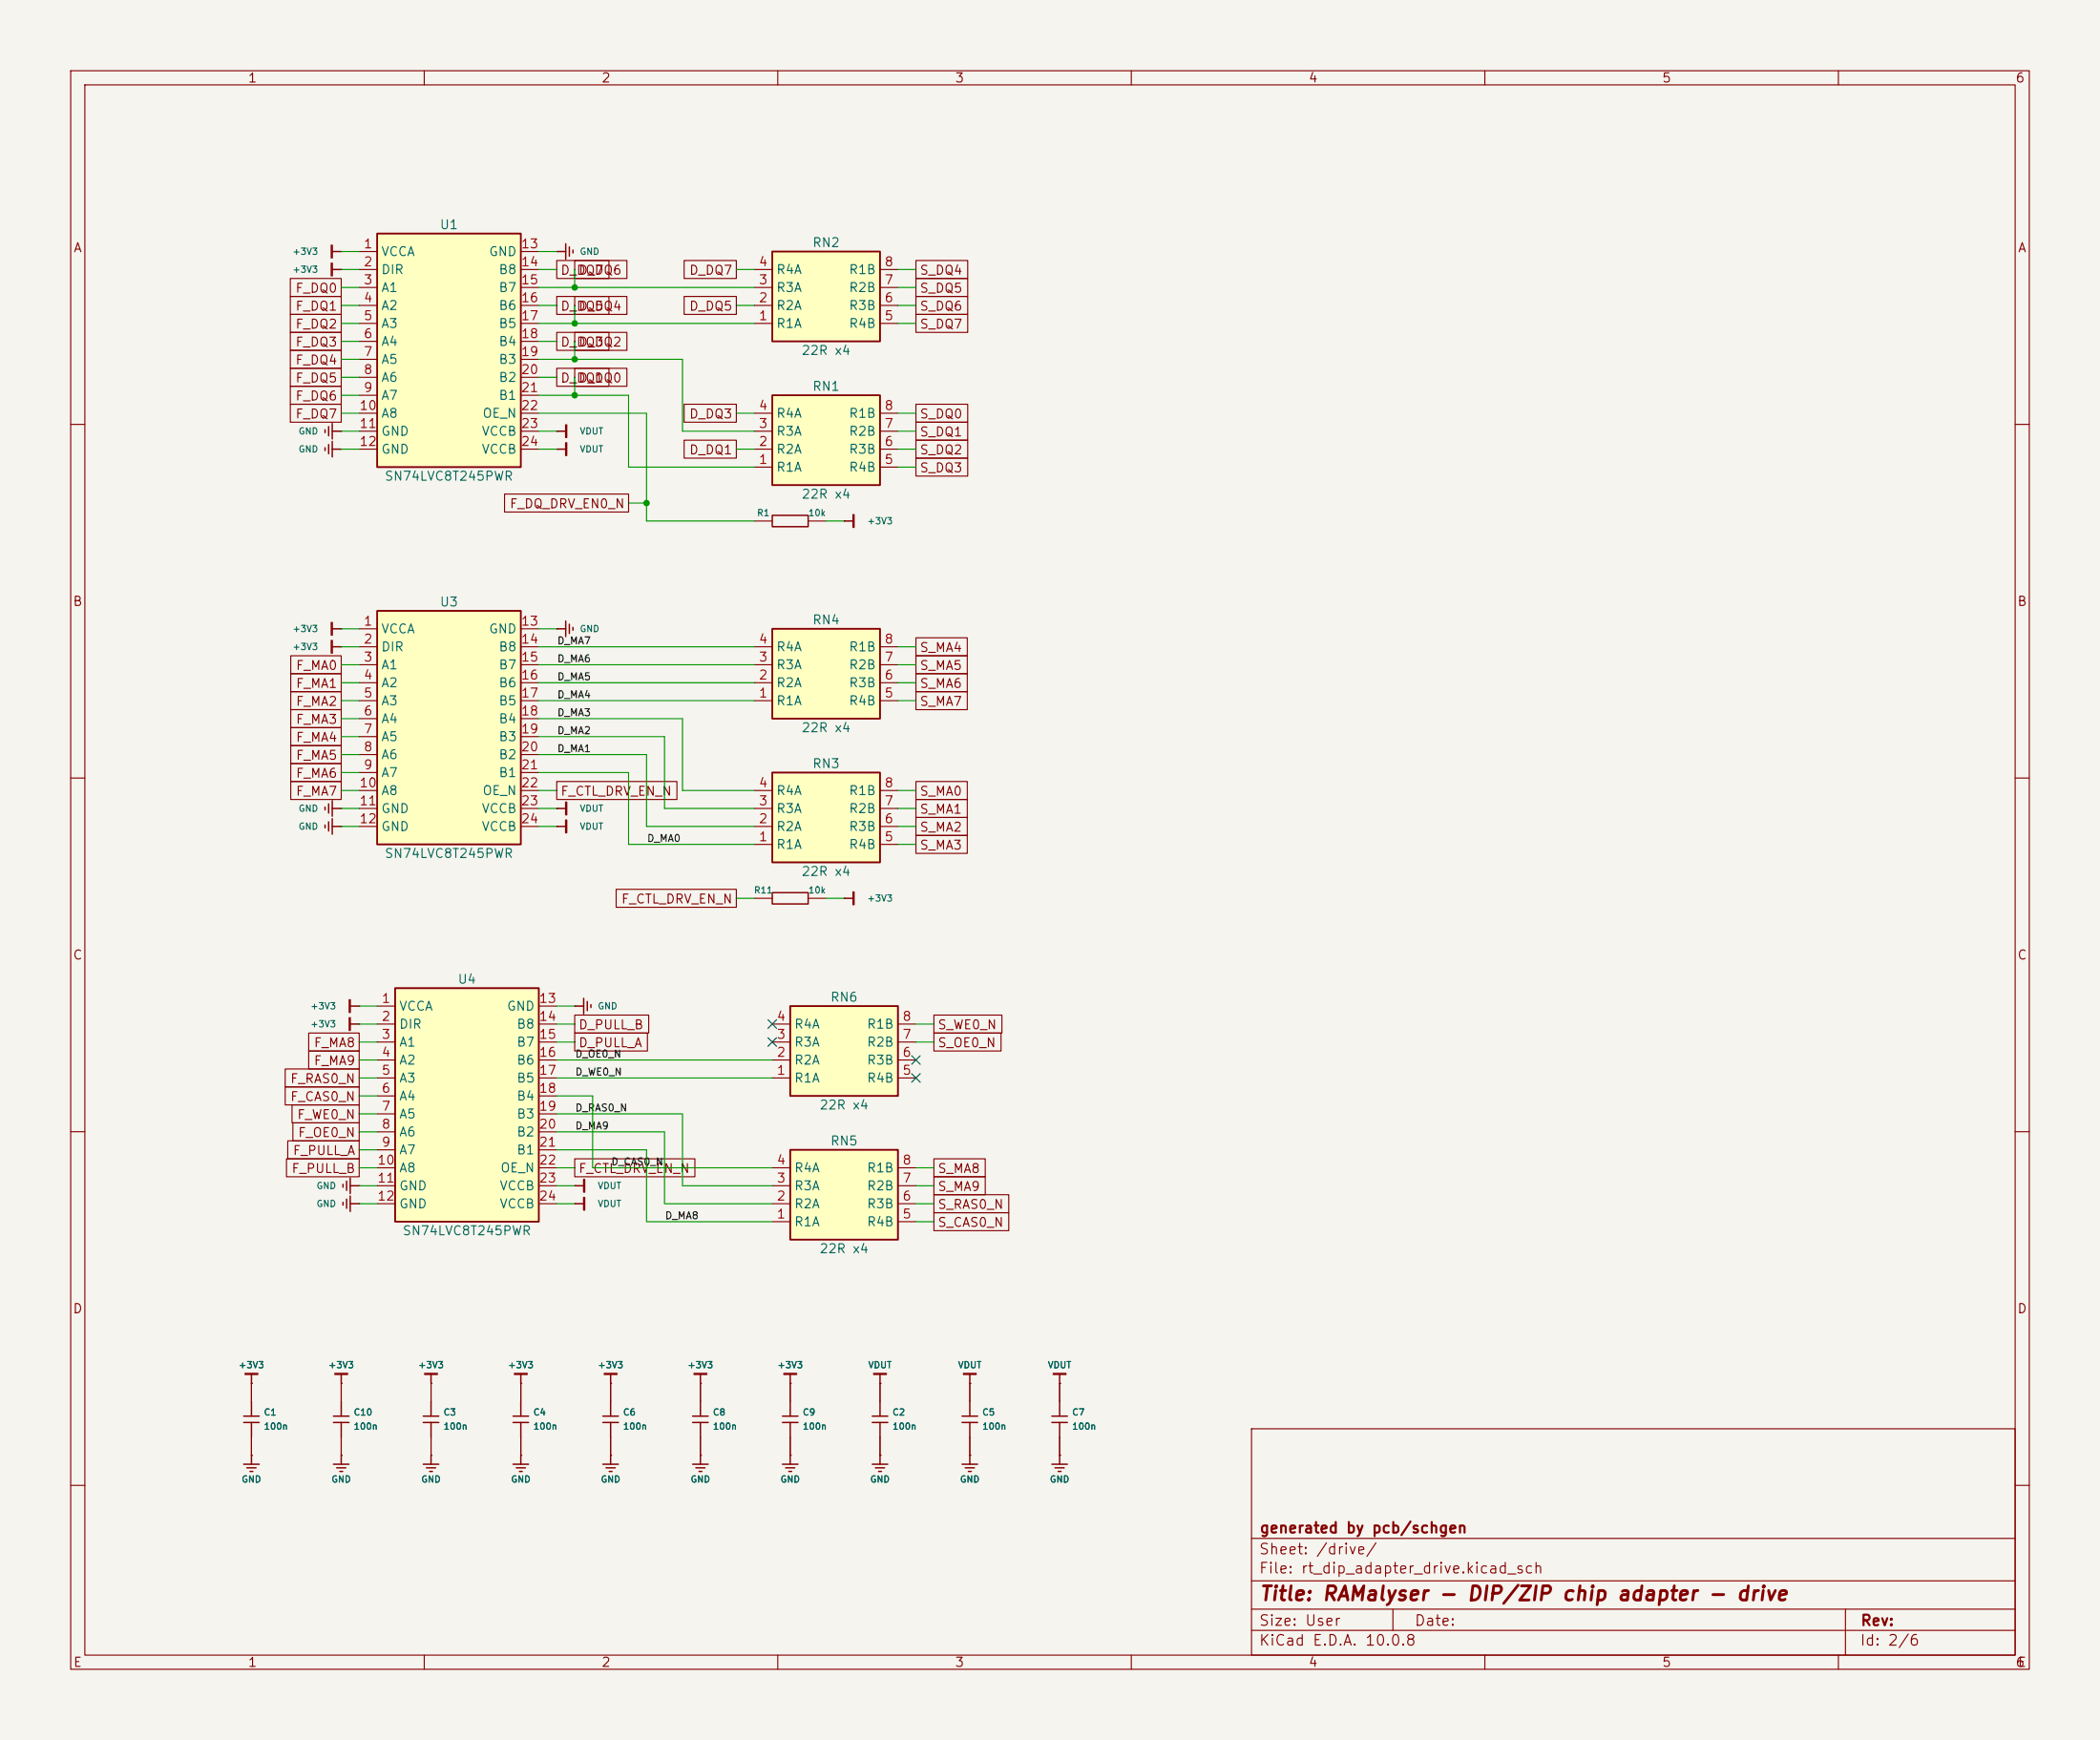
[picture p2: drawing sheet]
<svg xmlns="http://www.w3.org/2000/svg" width="297mm" height="246mm" viewBox="0 0 297 246" stroke-linecap="round" stroke-linejoin="round" font-family="sans-serif">
<path d="M0 0h297v246h-297z" fill="#f5f4ef" stroke="#f5f4ef" stroke-width=".14"/>
<g fill="none" stroke="#840000" stroke-width=".15">
<path d="M10 10h277v226h-277zM12 12h273v222h-273zM60 10v2M110 10v2M160 10v2M210 10v2M260 10v2M10 60h2M48.3 63.5h.1M78.7 61h.1M285 60h2M78.7 88.9h.1"/>
<path d="M10 110h2M285 110h2M50.8 142.2h.1M10 160h2M285 160h2M35.6 195.6h.1M35.6 195.6v2.5M48.3 195.6v2.5M61 195.6h.1M61 195.6v2.5M73.7 195.6h.1M73.7 195.6v2.5"/>
<path d="M137.2 195.6h.1M137.2 195.6v2.5M149.9 195.6h.1M149.9 195.6v2.5M10 210h2M35.6 205.7h.1M35.6 203.2v2.5M48.3 205.7h.1M48.3 203.2v2.5M61 205.7h.1M61 203.2v2.5M73.7 205.7h.1"/>
<path d="M73.7 203.2v2.5M137.2 205.7h.1M137.2 203.2v2.5M149.9 205.7h.1M149.9 203.2v2.5M177 202h108v32h-108zM177 217.5h108M285 210h2M60 234v2M110 234v2M160 234v2M177 230.5h108"/>
<path d="M177 227.5h108M177 223.5h108M197 227.5v3M210 234v2M260 234v2M261 227.5v6.5"/>
</g>
<g fill="none" stroke="#840000" stroke-width=".2">
<path d="M46 63.3v.4M46.5 62.9v1.3M47 62.4v2.2M47 63.5h1.3M78.7 61h1.3M80 60.1v1.8M80.1 60.1v1.8M78.7 88.9h1.3M80 87.8v2.2M80.5 88.3v1.3M81 88.7v.4M49.4 141.3v1.8"/>
<path d="M49.5 141.3v1.8M49.5 142.2h1.3M34.7 194.2h1.8M34.7 194.3h1.8M35.6 194.3v1.3M35.6 198.1v2.1M48.3 198.1v2.1M60.1 194.2h1.8M60.1 194.3h1.8M61 194.3v1.3M61 198.1v2.1M72.8 194.2h1.8"/>
<path d="M72.8 194.3h1.8M73.7 194.3v1.3M73.7 198.1v2.1M136.3 194.2h1.8M136.3 194.3h1.8M137.2 194.3v1.3M137.2 198.1v2.1M149 194.2h1.8M149 194.3h1.8M149.9 194.3v1.3M149.9 198.1v2.1M34.5 200.2h2.2"/>
<path d="M34.5 201.1h2.2M34.5 207h2.2M34.9 207.5h1.3M35.4 208h.4M35.6 201.1v2.1M35.6 205.7v1.3M47.2 200.2h2.2M47.2 201.1h2.2M47.2 207h2.2M47.6 207.5h1.3M48.1 208h.4M48.3 201.1v2.1"/>
<path d="M48.3 205.7v1.3M59.9 200.2h2.2M59.9 201.1h2.2M59.9 207h2.2M60.3 207.5h1.3M60.8 208h.4M61 201.1v2.1M61 205.7v1.3M72.6 200.2h2.2M72.6 201.1h2.2M72.6 207h2.2M73 207.5h1.3"/>
<path d="M73.5 208h.4M73.7 201.1v2.1M73.7 205.7v1.3M136.1 200.2h2.2M136.1 201.1h2.2M136.1 207h2.2M136.5 207.5h1.3M137 208h.4M137.2 201.1v2.1M137.2 205.7v1.3M148.8 200.2h2.2M148.8 201.1h2.2"/>
<path d="M148.8 207h2.2M149.2 207.5h1.3M149.7 208h.4M149.9 201.1v2.1M149.9 205.7v1.3"/>
</g>
<path d="M53.3 86.4h20.4v33h-20.4z" fill="#ffffc2"/>
<path d="M53.3 86.4h20.4v33h-20.4z" fill="none" stroke="#840000" stroke-width=".25"/>
<g fill="none" stroke="#840000" stroke-width=".15">
<path d="M48.3 91.4h.1M48.3 88.9h.1M50.8 88.9h2.5M50.8 91.4h2.5M50.8 94h2.5M50.8 96.5h2.5M50.8 99.1h2.5M73.7 88.9h2.5M73.7 91.4h2.5M73.7 94h2.5M73.7 96.5h2.5M73.7 99.1h2.5"/>
<path d="M50.8 101.6h2.5M50.8 104.1h2.5M50.8 106.7h2.5M50.8 109.2h2.5M50.8 111.8h2.5M50.8 114.3h2.5M50.8 116.8h2.5M73.7 101.6h2.5M73.7 104.1h2.5M73.7 106.7h2.5M73.7 109.2h2.5M73.7 111.8h2.5"/>
<path d="M73.7 114.3h2.5M73.7 116.8h2.5M78.7 116.8h.1M78.7 114.3h.1"/>
</g>
<path d="M46.9 88v1.8M46.9 90.5v1.8M47 88v1.8M47 90.5v1.8M47 91.4h1.3M47 88.9h1.3M78.7 116.8h1.3M78.7 114.3h1.3M80 113.4v1.8M80 115.9v1.8M80.1 113.4v1.8M80.1 115.9v1.8" fill="none" stroke="#840000" stroke-width=".2"/>
<path d="M109.2 109.2h15.3v12.7h-15.3z" fill="#ffffc2"/>
<path d="M109.2 109.2h15.3v12.7h-15.3z" fill="none" stroke="#840000" stroke-width=".25"/>
<path d="M78.7 35.6h.1M106.7 119.4h2.5M106.7 116.8h2.5M106.7 114.3h2.5M106.7 111.8h2.5M124.5 119.4h2.5M124.5 116.8h2.5M124.5 114.3h2.5M124.5 111.8h2.5" fill="none" stroke="#840000" stroke-width=".15"/>
<path d="M78.7 35.6h1.3M80 34.5v2.2M80.5 34.9v1.3M81 35.4v.4" fill="none" stroke="#840000" stroke-width=".2"/>
<path d="M53.3 33h20.4v33h-20.4z" fill="#ffffc2"/>
<path d="M53.3 33h20.4v33h-20.4z" fill="none" stroke="#840000" stroke-width=".25"/>
<g fill="none" stroke="#840000" stroke-width=".15">
<path d="M50.8 35.6h2.5M50.8 38.1h2.5M73.7 35.6h2.5M73.7 38.1h2.5M50.8 40.6h2.5M50.8 43.2h2.5M50.8 45.7h2.5M50.8 48.3h2.5M50.8 50.8h2.5M50.8 53.3h2.5M50.8 55.9h2.5M50.8 58.4h2.5"/>
<path d="M73.7 40.6h2.5M73.7 43.2h2.5M73.7 45.7h2.5M73.7 48.3h2.5M73.7 50.8h2.5M73.7 53.3h2.5M73.7 55.9h2.5M73.7 58.4h2.5M50.8 61h2.5M50.8 63.5h2.5M73.7 61h2.5M73.7 63.5h2.5"/>
<path d="M78.7 63.5h.1M48.3 114.3h.1M48.3 116.8h.1M81.3 142.2h.1"/>
</g>
<g fill="none" stroke="#840000" stroke-width=".2">
<path d="M78.7 63.5h1.3M80 62.6v1.8M80.1 62.6v1.8M46 114.1v.4M46 116.6v.4M46.5 113.7v1.3M46.5 116.2v1.3M47 113.2v2.2M47 115.7v2.2M47 114.3h1.3M47 116.8h1.3M81.3 142.2h1.2"/>
<path d="M82.5 141.1v2.2M83.1 141.6v1.3M83.6 142v.4"/>
</g>
<path d="M109.2 88.9h15.3v12.7h-15.3z" fill="#ffffc2"/>
<path d="M109.2 88.9h15.3v12.7h-15.3z" fill="none" stroke="#840000" stroke-width=".25"/>
<path d="M106.7 99.1h2.5M106.7 96.5h2.5M106.7 94h2.5M106.7 91.4h2.5M124.5 99.1h2.5M124.5 96.5h2.5M124.5 94h2.5M124.5 91.4h2.5M50.8 170.2h.1M50.8 167.6h.1" fill="none" stroke="#840000" stroke-width=".15"/>
<path d="M48.5 167.4v.4M48.5 170v.4M49 167v1.3M49 169.5v1.3M49.5 166.5v2.2M49.5 169.1v2.2M49.5 170.2h1.3M49.5 167.6h1.3" fill="none" stroke="#840000" stroke-width=".2"/>
<path d="M55.9 139.7h20.3v33h-20.3z" fill="#ffffc2"/>
<path d="M55.9 139.7h20.3v33h-20.3z" fill="none" stroke="#840000" stroke-width=".25"/>
<g fill="none" stroke="#840000" stroke-width=".15">
<path d="M48.3 61h.1M106.7 127h2.5M114.3 127h2.5M50.8 144.8h.1M53.3 142.2h2.6M53.3 144.8h2.6M53.3 147.3h2.6M53.3 149.9h2.6M53.3 152.4h2.6M53.3 154.9h2.6M53.3 157.5h2.6M76.2 142.2h2.5"/>
<path d="M76.2 144.8h2.5M76.2 147.3h2.5M76.2 149.9h2.5M76.2 152.4h2.5M76.2 154.9h2.5M76.2 157.5h2.5M53.3 160h2.6M53.3 162.6h2.6M53.3 165.1h2.6M53.3 167.6h2.6M53.3 170.2h2.6M76.2 160h2.5"/>
<path d="M76.2 162.6h2.5M76.2 165.1h2.5M76.2 167.6h2.5M76.2 170.2h2.5M81.3 167.6h.1M81.3 170.2h.1"/>
</g>
<g fill="none" stroke="#840000" stroke-width=".2">
<path d="M47 59.9v2.2M46 60.8v.4M46.5 60.3v1.3M47 61h1.3M109.2 126.2h5.1v1.6h-5.1zM49.4 143.9v1.8M49.5 143.9v1.8M49.5 144.8h1.3M81.3 167.6h1.2M81.3 170.2h1.2M82.5 166.7v1.8M82.5 169.3v1.8"/>
<path d="M82.7 166.7v1.8M82.7 169.3v1.8"/>
</g>
<path d="M111.8 162.6h15.2v12.7h-15.2z" fill="#ffffc2"/>
<path d="M111.8 162.6h15.2v12.7h-15.2z" fill="none" stroke="#840000" stroke-width=".25"/>
<path d="M119.4 127h.1M109.2 172.7h2.6M109.2 170.2h2.6M109.2 167.6h2.6M109.2 165.1h2.6M127 172.7h2.5M127 170.2h2.5M127 167.6h2.5M127 165.1h2.5" fill="none" stroke="#840000" stroke-width=".15"/>
<path d="M119.4 127h1.2M120.6 126.1v1.8M120.8 126.1v1.8" fill="none" stroke="#840000" stroke-width=".2"/>
<path d="M109.2 35.6h15.3v12.7h-15.3z" fill="#ffffc2"/>
<path d="M109.2 35.6h15.3v12.7h-15.3z" fill="none" stroke="#840000" stroke-width=".25"/>
<path d="M106.7 38.1h2.5M124.5 38.1h2.5M106.7 45.7h2.5M106.7 43.2h2.5M106.7 40.6h2.5M124.5 45.7h2.5M124.5 43.2h2.5M124.5 40.6h2.5M106.7 73.7h2.5M114.3 73.7h2.5" fill="none" stroke="#840000" stroke-width=".15"/>
<path d="M109.2 72.9h5.1v1.6h-5.1z" fill="none" stroke="#840000" stroke-width=".2"/>
<path d="M109.2 55.9h15.3v12.7h-15.3z" fill="#ffffc2"/>
<path d="M109.2 55.9h15.3v12.7h-15.3z" fill="none" stroke="#840000" stroke-width=".25"/>
<path d="M106.7 58.4h2.5M124.5 58.4h2.5M106.7 66h2.5M106.7 63.5h2.5M106.7 61h2.5M119.4 73.7h.1M124.5 66h2.5M124.5 63.5h2.5M124.5 61h2.5" fill="none" stroke="#840000" stroke-width=".15"/>
<path d="M119.4 73.7h1.2M120.6 72.8v1.8M120.8 72.8v1.8" fill="none" stroke="#840000" stroke-width=".2"/>
<path d="M111.8 142.2h15.2v12.7h-15.2z" fill="#ffffc2"/>
<path d="M111.8 142.2h15.2v12.7h-15.2z" fill="none" stroke="#840000" stroke-width=".25"/>
<g fill="none" stroke="#840000" stroke-width=".15">
<path d="M41.1 39.4h7.2v2.5h-7.2zM48.3 35.6h.1M48.3 38.1h.1M78.7 36.8h7.4v2.6h-7.4zM81.3 36.8h7.4v2.6h-7.4zM96.8 36.8h7.3v2.6h-7.3zM129.5 39.4h7.4v2.5h-7.4zM129.5 36.8h7.4v2.6h-7.4zM41.1 57.2h7.2v2.5h-7.2zM41.1 54.6h7.2v2.6h-7.2zM41.1 44.5h7.2v2.5h-7.2zM41.1 52.1h7.2v2.5h-7.2z"/>
<path d="M41.1 49.5h7.2v2.6h-7.2zM41.1 47h7.2v2.5h-7.2zM41.1 41.9h7.2v2.6h-7.2zM78.7 47h7.4v2.5h-7.4zM78.7 41.9h7.4v2.6h-7.4zM78.7 52.1h7.4v2.5h-7.4zM81.3 47h7.4v2.5h-7.4zM81.3 41.9h7.4v2.6h-7.4zM81.3 52.1h7.4v2.5h-7.4zM96.8 41.9h7.3v2.6h-7.3zM96.8 57.2h7.3v2.5h-7.3zM129.5 41.9h7.4v2.6h-7.4z"/>
<path d="M129.5 44.5h7.4v2.5h-7.4zM129.5 57.2h7.4v2.5h-7.4zM129.5 59.7h7.4v2.5h-7.4zM71.4 69.9h17.5v2.5h-17.5zM96.8 62.2h7.3v2.6h-7.3zM129.5 62.2h7.4v2.6h-7.4zM129.5 64.8h7.4v2.5h-7.4zM41.1 95.3h7.2v2.5h-7.2zM41.1 92.7h7.2v2.6h-7.2zM41.1 97.8h7.2v2.5h-7.2zM129.5 95.3h7.3v2.5h-7.3zM129.5 90.2h7.3v2.5h-7.3z"/>
<path d="M129.5 92.7h7.3v2.6h-7.3zM129.5 97.8h7.3v2.5h-7.3zM41.1 102.9h7.2v2.5h-7.2zM41.1 105.4h7.2v2.6h-7.2zM41.1 110.5h7.2v2.5h-7.2zM41.1 108h7.2v2.5h-7.2zM41.1 100.3h7.2v2.6h-7.2zM78.7 110.5h17v2.5h-17zM129.5 118.1h7.3v2.6h-7.3zM129.5 115.6h7.3v2.5h-7.3zM129.5 113h7.3v2.6h-7.3zM129.5 110.5h7.3v2.5h-7.3z"/>
<path d="M87.1 125.7h17v2.6h-17zM40.3 153.7h10.5v2.5h-10.5zM40.3 151.1h10.5v2.6h-10.5zM41.3 156.2h9.5v2.6h-9.5zM41.4 158.8h9.4v2.5h-9.4zM43.7 146.1h7.1v2.5h-7.1zM43.7 148.6h7.1v2.5h-7.1zM81.3 143.5h10.4v2.6h-10.4zM81.3 146.1h10.3v2.5h-10.3zM109.2 152.4h2.6M109.2 149.9h2.6M109.2 147.3h2.6"/>
<path d="M109.2 144.8h2.6M127 152.4h2.5M127 149.9h2.5M127 147.3h2.5M127 144.8h2.5M132.1 143.5h9.6v2.6h-9.6zM132.1 146.1h9.5v2.5h-9.5zM40.5 163.8h10.3v2.6h-10.3zM40.7 161.3h10.1v2.5h-10.1zM81.3 163.8h17v2.6h-17zM132.1 168.9h10.6v2.6h-10.6zM132.1 166.4h7.2v2.5h-7.2z"/>
<path d="M132.1 171.5h10.6v2.5h-10.6zM132.1 163.8h7.2v2.6h-7.2zM35.6 195.6h.1M35.6 195.6v2.5M48.3 195.6h.1M48.3 195.6v2.5M61 195.6h.1M61 195.6v2.5M73.7 195.6h.1M73.7 195.6v2.5M86.4 195.6h.1M86.4 195.6v2.5"/>
<path d="M99.1 195.6h.1M99.1 195.6v2.5M111.8 195.6h.1M111.8 195.6v2.5M124.5 195.6h.1M124.5 195.6v2.5M137.2 195.6h.1M137.2 195.6v2.5M149.9 195.6h.1M149.9 195.6v2.5M35.6 205.7h.1M35.6 203.2v2.5"/>
<path d="M48.3 205.7h.1M48.3 203.2v2.5M61 205.7h.1M61 203.2v2.5M73.7 205.7h.1M73.7 203.2v2.5M86.4 205.7h.1M86.4 203.2v2.5M99.1 205.7h.1M99.1 203.2v2.5M111.8 205.7h.1M111.8 203.2v2.5"/>
<path d="M124.5 205.7h.1M124.5 203.2v2.5M137.2 205.7h.1M137.2 203.2v2.5M149.9 205.7h.1M149.9 203.2v2.5"/>
</g>
<g fill="none" stroke="#840000" stroke-width=".2">
<path d="M46.9 34.7v1.8M46.9 37.2v1.8M47 34.7v1.8M47 37.2v1.8M47 35.6h1.3M47 38.1h1.3M47.4 194.2h1.8M47.4 194.3h1.8M48.3 194.3v1.3M85.5 194.2h1.8M85.5 194.3h1.8M86.4 194.3v1.3"/>
<path d="M86.4 198.1v2.1M98.2 194.2h1.8M98.2 194.3h1.8M99.1 194.3v1.3M99.1 198.1v2.1M110.9 194.2h1.8M110.9 194.3h1.8M111.8 194.3v1.3M111.8 198.1v2.1M123.6 194.2h1.8M123.6 194.3h1.8M124.5 194.3v1.3"/>
<path d="M124.5 198.1v2.1M85.3 200.2h2.2M85.3 201.1h2.2M85.3 207h2.2M85.7 207.5h1.3M86.2 208h.4M86.4 201.1v2.1M86.4 205.7v1.3M98 200.2h2.2M98 201.1h2.2M98 207h2.2M98.4 207.5h1.3"/>
<path d="M98.9 208h.4M99.1 201.1v2.1M99.1 205.7v1.3M110.7 200.2h2.2M110.7 201.1h2.2M110.7 207h2.2M111.1 207.5h1.3M111.6 208h.4M111.8 201.1v2.1M111.8 205.7v1.3M123.4 200.2h2.2M123.4 201.1h2.2"/>
<path d="M123.4 207h2.2M123.8 207.5h1.3M124.3 208h.4M124.5 201.1v2.1M124.5 205.7v1.3"/>
</g>
<g fill="none" stroke="#009600" stroke-width=".15">
<path d="M48.3 35.6h2.5M48.3 38.1h2.5M76.2 35.6h2.5M76.2 38.1h2.5M81.3 38.1v2.5M104.1 38.1h2.6M127 38.1h2.5M48.3 55.9h2.5M48.3 48.3h2.5M48.3 58.4h2.5M48.3 40.6h2.5M48.3 43.2h2.5"/>
<path d="M48.3 45.7h2.5M48.3 50.8h2.5M48.3 53.3h2.5M76.2 55.9h12.7v10.1h17.8M76.2 50.8h20.3v10.2h10.2M76.2 58.4h15.2v15.3h15.3M76.2 48.3h2.5M76.2 40.6h30.5M76.2 43.2h2.5M76.2 45.7h30.5M76.2 53.3h2.5M81.3 43.2v2.5"/>
<path d="M81.3 48.3v2.5M81.3 53.3v2.6M104.1 58.4h2.6M104.1 43.2h2.6M127 58.4h2.5M127 40.6h2.5M127 43.2h2.5M127 45.7h2.5M48.3 63.5h2.5M48.3 61h2.5M76.2 63.5h2.5M76.2 61h2.5"/>
<path d="M88.9 71.1h2.5M104.1 63.5h2.6M116.8 73.7h2.6M127 63.5h2.5M127 66h2.5M127 61h2.5M48.3 99.1h2.5M48.3 88.9h2.5M48.3 91.4h2.5M48.3 94h2.5M48.3 96.5h2.5M76.2 99.1h30.5"/>
<path d="M76.2 88.9h2.5M76.2 91.4h30.5M76.2 94h30.5M76.2 96.5h30.5M127 99.1h2.5M127 91.4h2.5M127 94h2.5M127 96.5h2.5M48.3 111.8h2.5M48.3 114.3h2.5M48.3 116.8h2.5M48.3 106.7h2.5"/>
<path d="M48.3 104.1h2.5M48.3 109.2h2.5M48.3 101.6h2.5M76.2 106.7h15.2v10.1h15.3M76.2 109.2h12.7v10.2h17.8M76.2 111.8h2.5M76.2 101.6h20.3v10.2h10.2M76.2 114.3h2.5M76.2 104.1h17.8v10.2h12.7M76.2 116.8h2.5M127 119.4h2.5M127 111.8h2.5"/>
<path d="M127 114.3h2.5M127 116.8h2.5M104.1 127h2.6M116.8 127h2.6M50.8 142.2h2.5M50.8 147.3h2.5M50.8 144.8h2.5M50.8 149.9h2.5M50.8 152.4h2.5M50.8 154.9h2.5M50.8 157.5h2.5M78.7 142.2h2.6"/>
<path d="M78.7 147.3h2.6M78.7 154.9h5.1v10.2h25.4M78.7 144.8h2.6M78.7 149.9h30.5M78.7 152.4h30.5M78.7 157.5h17.8v10.1h12.7M129.5 147.3h2.6M129.5 144.8h2.6M50.8 162.6h2.5M50.8 160h2.5M50.8 165.1h2.5M50.8 170.2h2.5"/>
<path d="M50.8 167.6h2.5M78.7 162.6h12.7v10.1h17.8M78.7 160h15.3v10.2h15.2M78.7 165.1h2.6M78.7 170.2h2.6M78.7 167.6h2.6M129.5 165.1h2.6M129.5 170.2h2.6M129.5 172.7h2.6M129.5 167.6h2.6"/>
</g>
<path d="M108.6 146.7l1.2 1.2M108.6 144.2l1.2 1.2M109.8 146.7l-1.2 1.2M109.8 144.2l-1.2 1.2M128.9 149.3l1.2 1.2M128.9 151.8l1.2 1.2M130.1 149.3l-1.2 1.2M130.1 151.8l-1.2 1.2" fill="none" stroke="#000084" stroke-width=".15"/>
<g fill="#009600">
<circle cx="81.3" cy="55.9" r=".46"/>
<circle cx="91.4" cy="71.1" r=".46"/>
<circle cx="81.3" cy="40.6" r=".46"/>
<circle cx="81.3" cy="45.7" r=".46"/>
<circle cx="81.3" cy="50.8" r=".46"/>
</g>
<text font-size="2" fill="#840000" x="178" y="226.8">Title: RAMalyser - DIP/ZIP chip adapter - drive</text>
<g font-size="1.5" fill="#840000">
<text x="178" y="220.1">Sheet: /drive/</text>
<text x="178" y="217.1">generated by pcb/schgen</text>
<text x="178" y="222.8">File: rt_dip_adapter_drive.kicad_sch</text>
<text x="178" y="233">KiCad E.D.A. 10.0.8</text>
<text x="178" y="230.2">Size: User</text>
<text x="200" y="230.2">Date:</text>
<text x="263" y="233">Id: 2/6</text>
<text x="263" y="230.2">Rev:</text>
</g>
<g font-size="1.3" fill="#840000">
<text x="35" y="12">1</text>
<text x="85" y="12">2</text>
<text x="135" y="12">3</text>
<text x="185" y="12">4</text>
<text x="235" y="12">5</text>
<text x="285" y="12">6</text>
<text x="10.3" y="36">A</text>
<text x="285.3" y="36">A</text>
<text x="41.7" y="41.7">F_DQ0</text>
<text x="79.2" y="39.2">D_DQ7</text>
<text x="81.7" y="39.2">D_DQ6</text>
<text x="97.4" y="39.2">D_DQ7</text>
<text x="130" y="41.7">S_DQ5</text>
<text x="130" y="39.2">S_DQ4</text>
<text x="41.7" y="46.8">F_DQ2</text>
<text x="41.7" y="44.2">F_DQ1</text>
<text x="79.2" y="44.2">D_DQ5</text>
<text x="81.7" y="44.2">D_DQ4</text>
<text x="97.4" y="44.2">D_DQ5</text>
<text x="130" y="44.2">S_DQ6</text>
<text x="130" y="46.8">S_DQ7</text>
<text x="41.7" y="51.9">F_DQ4</text>
<text x="41.7" y="49.3">F_DQ3</text>
<text x="79.2" y="49.3">D_DQ3</text>
<text x="81.7" y="49.3">D_DQ2</text>
<text x="41.7" y="59.5">F_DQ7</text>
<text x="41.7" y="56.9">F_DQ6</text>
<text x="41.7" y="54.4">F_DQ5</text>
<text x="79.2" y="54.4">D_DQ1</text>
<text x="81.7" y="54.4">D_DQ0</text>
<text x="97.4" y="59.5">D_DQ3</text>
<text x="130" y="59.5">S_DQ0</text>
<text x="97.4" y="64.6">D_DQ1</text>
<text x="130" y="62">S_DQ1</text>
<text x="130" y="64.6">S_DQ2</text>
<text x="130" y="67.1">S_DQ3</text>
<text x="72" y="72.2">F_DQ_DRV_EN0_N</text>
<text x="10.2" y="86">B</text>
<text x="285.2" y="86">B</text>
<text x="41.8" y="95">F_MA0</text>
<text x="130" y="92.5">S_MA4</text>
<text x="130" y="95">S_MA5</text>
<text x="41.8" y="97.6">F_MA1</text>
<text x="41.8" y="100.1">F_MA2</text>
<text x="130" y="97.6">S_MA6</text>
<text x="130" y="100.1">S_MA7</text>
<text x="41.8" y="105.2">F_MA4</text>
<text x="41.8" y="107.7">F_MA5</text>
<text x="41.8" y="102.7">F_MA3</text>
<text x="41.8" y="112.8">F_MA7</text>
<text x="41.8" y="110.3">F_MA6</text>
<text x="79.2" y="112.8">F_CTL_DRV_EN_N</text>
<text x="130" y="112.8">S_MA0</text>
<text x="130" y="117.9">S_MA2</text>
<text x="130" y="115.4">S_MA1</text>
<text x="130" y="120.4">S_MA3</text>
<text x="87.8" y="128.1">F_CTL_DRV_EN_N</text>
<text x="10.2" y="136">C</text>
<text x="285.2" y="136">C</text>
<text x="44.3" y="148.4">F_MA8</text>
<text x="81.7" y="145.8">D_PULL_B</text>
<text x="81.7" y="148.4">D_PULL_A</text>
<text x="132.5" y="145.8">S_WE0_N</text>
<text x="132.5" y="148.4">S_OE0_N</text>
<text x="41" y="156">F_CAS0_N</text>
<text x="41" y="153.5">F_RAS0_N</text>
<text x="44.3" y="150.9">F_MA9</text>
<text x="41.9" y="158.5">F_WE0_N</text>
<text x="42.1" y="161.1">F_OE0_N</text>
<text x="41.1" y="166.2">F_PULL_B</text>
<text x="41.3" y="163.6">F_PULL_A</text>
<text x="81.7" y="166.2">F_CTL_DRV_EN_N</text>
<text x="132.5" y="166.2">S_MA8</text>
<text x="132.5" y="171.2">S_RAS0_N</text>
<text x="132.5" y="168.7">S_MA9</text>
<text x="132.5" y="173.8">S_CAS0_N</text>
<text x="10.2" y="186">D</text>
<text x="285.2" y="186">D</text>
<text x="10.3" y="236">E</text>
<text x="35" y="236">1</text>
<text x="85" y="236">2</text>
<text x="135" y="236">3</text>
<text x="185" y="236">4</text>
<text x="235" y="236">5</text>
<text x="285" y="236">6</text>
<text x="285.3" y="236">E</text>
</g>
<g font-size="1.3" fill="#a90000">
<text x="51.3" y="35.4">1</text>
<text x="73.6" y="35.4">13</text>
<text x="51.3" y="38">2</text>
<text x="51.3" y="40.5">3</text>
<text x="73.6" y="38">14</text>
<text x="73.6" y="40.5">15</text>
<text x="107.2" y="40.5">3</text>
<text x="107.2" y="38">4</text>
<text x="125" y="40.5">7</text>
<text x="125" y="38">8</text>
<text x="51.3" y="43">4</text>
<text x="51.3" y="45.6">5</text>
<text x="73.6" y="43">16</text>
<text x="73.6" y="45.6">17</text>
<text x="107.2" y="45.6">1</text>
<text x="107.2" y="43">2</text>
<text x="125" y="45.6">5</text>
<text x="125" y="43">6</text>
<text x="51.3" y="48.1">6</text>
<text x="51.3" y="50.7">7</text>
<text x="51.3" y="53.2">8</text>
<text x="73.6" y="48.1">18</text>
<text x="73.6" y="50.7">19</text>
<text x="73.6" y="53.2">20</text>
<text x="50.7" y="58.3">10</text>
<text x="51.3" y="55.7">9</text>
<text x="73.6" y="55.7">21</text>
<text x="73.6" y="58.3">22</text>
<text x="107.2" y="58.3">4</text>
<text x="125" y="58.3">8</text>
<text x="50.7" y="60.8">11</text>
<text x="50.7" y="63.4">12</text>
<text x="73.6" y="60.8">23</text>
<text x="73.6" y="63.4">24</text>
<text x="107.2" y="65.9">1</text>
<text x="107.2" y="63.4">2</text>
<text x="107.2" y="60.8">3</text>
<text x="125" y="65.9">5</text>
<text x="125" y="63.4">6</text>
<text x="125" y="60.8">7</text>
<text x="51.3" y="88.8">1</text>
<text x="73.6" y="88.8">13</text>
<text x="51.3" y="91.3">2</text>
<text x="51.3" y="93.8">3</text>
<text x="73.6" y="91.3">14</text>
<text x="73.6" y="93.8">15</text>
<text x="107.2" y="93.8">3</text>
<text x="107.2" y="91.3">4</text>
<text x="125" y="93.8">7</text>
<text x="125" y="91.3">8</text>
<text x="51.3" y="96.4">4</text>
<text x="51.3" y="98.9">5</text>
<text x="51.3" y="101.5">6</text>
<text x="73.6" y="96.4">16</text>
<text x="73.6" y="98.9">17</text>
<text x="73.6" y="101.5">18</text>
<text x="107.2" y="98.9">1</text>
<text x="107.2" y="96.4">2</text>
<text x="125" y="98.9">5</text>
<text x="125" y="96.4">6</text>
<text x="51.3" y="104">7</text>
<text x="51.3" y="106.5">8</text>
<text x="73.6" y="104">19</text>
<text x="73.6" y="106.5">20</text>
<text x="50.7" y="111.6">10</text>
<text x="51.3" y="109.1">9</text>
<text x="73.6" y="109.1">21</text>
<text x="73.6" y="111.6">22</text>
<text x="107.2" y="111.6">4</text>
<text x="125" y="111.6">8</text>
<text x="50.7" y="114.2">11</text>
<text x="50.7" y="116.7">12</text>
<text x="73.6" y="114.2">23</text>
<text x="73.6" y="116.7">24</text>
<text x="107.2" y="119.2">1</text>
<text x="107.2" y="116.7">2</text>
<text x="107.2" y="114.2">3</text>
<text x="125" y="119.2">5</text>
<text x="125" y="116.7">6</text>
<text x="125" y="114.2">7</text>
<text x="53.9" y="142.1">1</text>
<text x="76.1" y="142.1">13</text>
<text x="53.9" y="144.6">2</text>
<text x="53.9" y="147.2">3</text>
<text x="53.9" y="149.7">4</text>
<text x="76.1" y="144.6">14</text>
<text x="76.1" y="147.2">15</text>
<text x="76.1" y="149.7">16</text>
<text x="109.8" y="149.7">2</text>
<text x="109.8" y="147.2">3</text>
<text x="109.8" y="144.6">4</text>
<text x="127.5" y="149.7">6</text>
<text x="127.5" y="147.2">7</text>
<text x="127.5" y="144.6">8</text>
<text x="53.9" y="152.3">5</text>
<text x="53.9" y="154.8">6</text>
<text x="76.1" y="152.3">17</text>
<text x="76.1" y="154.8">18</text>
<text x="109.8" y="152.3">1</text>
<text x="127.5" y="152.3">5</text>
<text x="53.9" y="157.3">7</text>
<text x="53.9" y="159.9">8</text>
<text x="76.1" y="157.3">19</text>
<text x="76.1" y="159.9">20</text>
<text x="53.3" y="165">10</text>
<text x="53.3" y="167.5">11</text>
<text x="53.9" y="162.4">9</text>
<text x="76.1" y="162.4">21</text>
<text x="76.1" y="165">22</text>
<text x="76.1" y="167.5">23</text>
<text x="109.8" y="167.5">3</text>
<text x="109.8" y="165">4</text>
<text x="127.5" y="167.5">7</text>
<text x="127.5" y="165">8</text>
<text x="53.3" y="170">12</text>
<text x="76.1" y="170">24</text>
<text x="109.8" y="172.6">1</text>
<text x="109.8" y="170">2</text>
<text x="127.5" y="172.6">5</text>
<text x="127.5" y="170">6</text>
</g>
<g font-size="1.3" fill="#006464">
<text x="62.1" y="32.7">U1</text>
<text x="114.8" y="35.3">RN2</text>
<text x="53.8" y="36.5">VCCA</text>
<text x="53.8" y="39.1">DIR</text>
<text x="53.8" y="41.6">A1</text>
<text x="69.1" y="36.5">GND</text>
<text x="70.4" y="39.1">B8</text>
<text x="70.4" y="41.6">B7</text>
<text x="109.7" y="41.6">R3A</text>
<text x="109.7" y="39.1">R4A</text>
<text x="120" y="41.6">R2B</text>
<text x="120" y="39.1">R1B</text>
<text x="53.8" y="44.1">A2</text>
<text x="53.8" y="46.7">A3</text>
<text x="70.4" y="44.1">B6</text>
<text x="70.4" y="46.7">B5</text>
<text x="109.7" y="46.7">R1A</text>
<text x="109.7" y="44.1">R2A</text>
<text x="120" y="46.7">R4B</text>
<text x="120" y="44.1">R3B</text>
<text x="53.8" y="49.2">A4</text>
<text x="53.8" y="51.8">A5</text>
<text x="70.4" y="49.2">B4</text>
<text x="70.4" y="51.8">B3</text>
<text x="113.3" y="50.5">22R x4</text>
<text x="53.8" y="54.3">A6</text>
<text x="53.8" y="56.8">A7</text>
<text x="53.8" y="59.4">A8</text>
<text x="68.1" y="59.4">OE_N</text>
<text x="70.4" y="54.3">B2</text>
<text x="70.4" y="56.8">B1</text>
<text x="109.7" y="59.4">R4A</text>
<text x="114.8" y="55.6">RN1</text>
<text x="120" y="59.4">R1B</text>
<text x="53.8" y="61.9">GND</text>
<text x="53.8" y="64.5">GND</text>
<text x="68" y="61.9">VCCB</text>
<text x="68" y="64.5">VCCB</text>
<text x="109.7" y="64.5">R2A</text>
<text x="109.7" y="61.9">R3A</text>
<text x="120" y="64.5">R3B</text>
<text x="120" y="61.9">R2B</text>
<text x="54.3" y="68.3">SN74LVC8T245PWR</text>
<text x="109.7" y="67">R1A</text>
<text x="113.3" y="70.8">22R x4</text>
<text x="120" y="67">R4B</text>
<text x="53.8" y="89.9">VCCA</text>
<text x="62.1" y="86.1">U3</text>
<text x="69.1" y="89.9">GND</text>
<text x="114.8" y="88.6">RN4</text>
<text x="53.8" y="92.4">DIR</text>
<text x="53.8" y="94.9">A1</text>
<text x="70.4" y="92.4">B8</text>
<text x="70.4" y="94.9">B7</text>
<text x="109.7" y="94.9">R3A</text>
<text x="109.7" y="92.4">R4A</text>
<text x="120" y="94.9">R2B</text>
<text x="120" y="92.4">R1B</text>
<text x="53.8" y="97.5">A2</text>
<text x="53.8" y="100">A3</text>
<text x="70.4" y="97.5">B6</text>
<text x="70.4" y="100">B5</text>
<text x="109.7" y="100">R1A</text>
<text x="109.7" y="97.5">R2A</text>
<text x="120" y="100">R4B</text>
<text x="120" y="97.5">R3B</text>
<text x="53.8" y="102.6">A4</text>
<text x="53.8" y="105.1">A5</text>
<text x="53.8" y="107.6">A6</text>
<text x="70.4" y="102.6">B4</text>
<text x="70.4" y="105.1">B3</text>
<text x="70.4" y="107.6">B2</text>
<text x="113.3" y="103.8">22R x4</text>
<text x="53.8" y="110.2">A7</text>
<text x="53.8" y="112.7">A8</text>
<text x="68.1" y="112.7">OE_N</text>
<text x="70.4" y="110.2">B1</text>
<text x="109.7" y="112.7">R4A</text>
<text x="114.8" y="108.9">RN3</text>
<text x="120" y="112.7">R1B</text>
<text x="53.8" y="115.3">GND</text>
<text x="53.8" y="117.8">GND</text>
<text x="68" y="115.3">VCCB</text>
<text x="68" y="117.8">VCCB</text>
<text x="109.7" y="117.8">R2A</text>
<text x="109.7" y="115.3">R3A</text>
<text x="120" y="117.8">R3B</text>
<text x="120" y="115.3">R2B</text>
<text x="54.3" y="121.6">SN74LVC8T245PWR</text>
<text x="109.7" y="120.3">R1A</text>
<text x="113.3" y="124.2">22R x4</text>
<text x="120" y="120.3">R4B</text>
<text x="56.4" y="143.2">VCCA</text>
<text x="64.6" y="139.4">U4</text>
<text x="71.6" y="143.2">GND</text>
<text x="117.3" y="141.9">RN6</text>
<text x="56.4" y="145.7">DIR</text>
<text x="56.4" y="148.3">A1</text>
<text x="73" y="145.7">B8</text>
<text x="73" y="148.3">B7</text>
<text x="112.2" y="148.3">R3A</text>
<text x="112.2" y="145.7">R4A</text>
<text x="122.5" y="148.3">R2B</text>
<text x="122.5" y="145.7">R1B</text>
<text x="56.4" y="150.8">A2</text>
<text x="56.4" y="153.4">A3</text>
<text x="56.4" y="155.9">A4</text>
<text x="73" y="150.8">B6</text>
<text x="73" y="153.4">B5</text>
<text x="73" y="155.9">B4</text>
<text x="112.2" y="153.4">R1A</text>
<text x="112.2" y="150.8">R2A</text>
<text x="122.5" y="153.4">R4B</text>
<text x="122.5" y="150.8">R3B</text>
<text x="56.4" y="158.4">A5</text>
<text x="56.4" y="161">A6</text>
<text x="73" y="158.4">B3</text>
<text x="73" y="161">B2</text>
<text x="115.8" y="157.2">22R x4</text>
<text x="56.4" y="163.5">A7</text>
<text x="56.4" y="166.1">A8</text>
<text x="70.7" y="166.1">OE_N</text>
<text x="73" y="163.5">B1</text>
<text x="112.2" y="166.1">R4A</text>
<text x="117.3" y="162.3">RN5</text>
<text x="122.5" y="166.1">R1B</text>
<text x="56.4" y="168.6">GND</text>
<text x="56.4" y="171.1">GND</text>
<text x="70.6" y="168.6">VCCB</text>
<text x="70.6" y="171.1">VCCB</text>
<text x="112.2" y="173.7">R1A</text>
<text x="112.2" y="171.1">R2A</text>
<text x="112.2" y="168.6">R3A</text>
<text x="122.5" y="173.7">R4B</text>
<text x="122.5" y="171.1">R3B</text>
<text x="122.5" y="168.6">R2B</text>
<text x="56.8" y="175">SN74LVC8T245PWR</text>
<text x="115.8" y="177.5">22R x4</text>
</g>
<g font-size="1" fill="#0f0f0f">
<text x="78.7" y="93.9">D_MA6</text>
<text x="78.7" y="91.3">D_MA7</text>
<text x="78.7" y="99">D_MA4</text>
<text x="78.7" y="96.4">D_MA5</text>
<text x="78.7" y="101.5">D_MA3</text>
<text x="78.7" y="106.6">D_MA1</text>
<text x="78.7" y="104">D_MA2</text>
<text x="91.4" y="119.3">D_MA0</text>
<text x="81.3" y="149.8">D_OE0_N</text>
<text x="81.3" y="152.3">D_WE0_N</text>
<text x="81.3" y="159.9">D_MA9</text>
<text x="81.3" y="157.4">D_RAS0_N</text>
<text x="86.4" y="165">D_CAS0_N</text>
<text x="94" y="172.6">D_MA8</text>
</g>
<g font-size=".9" fill="#006464">
<text x="41.3" y="36.2">+3V3</text>
<text x="41.3" y="38.8">+3V3</text>
<text x="81.9" y="36.2">GND</text>
<text x="42.1" y="64.2">GND</text>
<text x="42.1" y="61.6">GND</text>
<text x="81.9" y="61.6">VDUT</text>
<text x="81.9" y="64.2">VDUT</text>
<text x="107" y="73.2">R1</text>
<text x="114.2" y="73.2">10k</text>
<text x="122.6" y="74.3">+3V3</text>
<text x="41.3" y="89.6">+3V3</text>
<text x="81.9" y="89.6">GND</text>
<text x="41.3" y="92.1">+3V3</text>
<text x="42.1" y="115">GND</text>
<text x="42.1" y="117.5">GND</text>
<text x="81.9" y="117.5">VDUT</text>
<text x="81.9" y="115">VDUT</text>
<text x="106.6" y="126.5">R11</text>
<text x="114.2" y="126.5">10k</text>
<text x="122.6" y="127.7">+3V3</text>
<text x="43.8" y="142.9">+3V3</text>
<text x="84.5" y="142.9">GND</text>
<text x="43.8" y="145.5">+3V3</text>
<text x="44.7" y="170.9">GND</text>
<text x="44.7" y="168.3">GND</text>
<text x="84.5" y="168.3">VDUT</text>
<text x="84.5" y="170.9">VDUT</text>
<text x="33.7" y="193.7">+3V3</text>
<text x="46.4" y="193.7">+3V3</text>
<text x="59.1" y="193.7">+3V3</text>
<text x="71.8" y="193.7">+3V3</text>
<text x="84.5" y="193.7">+3V3</text>
<text x="97.2" y="193.7">+3V3</text>
<text x="109.9" y="193.7">+3V3</text>
<text x="122.7" y="193.7">VDUT</text>
<text x="135.4" y="193.7">VDUT</text>
<text x="148.1" y="193.7">VDUT</text>
<text x="37.2" y="200.3">C1</text>
<text x="37.2" y="202.3">100n</text>
<text x="49.9" y="200.3">C10</text>
<text x="49.9" y="202.3">100n</text>
<text x="62.6" y="200.3">C3</text>
<text x="62.6" y="202.3">100n</text>
<text x="75.3" y="200.3">C4</text>
<text x="75.3" y="202.3">100n</text>
<text x="88" y="200.3">C6</text>
<text x="88" y="202.3">100n</text>
<text x="100.7" y="200.3">C8</text>
<text x="100.7" y="202.3">100n</text>
<text x="113.4" y="200.3">C9</text>
<text x="113.4" y="202.3">100n</text>
<text x="126.1" y="200.3">C2</text>
<text x="126.1" y="202.3">100n</text>
<text x="138.8" y="200.3">C5</text>
<text x="138.8" y="202.3">100n</text>
<text x="151.5" y="200.3">C7</text>
<text x="151.5" y="202.3">100n</text>
<text x="34.1" y="209.8">GND</text>
<text x="46.8" y="209.8">GND</text>
<text x="59.5" y="209.8">GND</text>
<text x="72.2" y="209.8">GND</text>
<text x="84.9" y="209.8">GND</text>
<text x="97.6" y="209.8">GND</text>
<text x="110.3" y="209.8">GND</text>
<text x="123" y="209.8">GND</text>
<text x="135.7" y="209.8">GND</text>
<text x="148.4" y="209.8">GND</text>
</g>
</svg>
